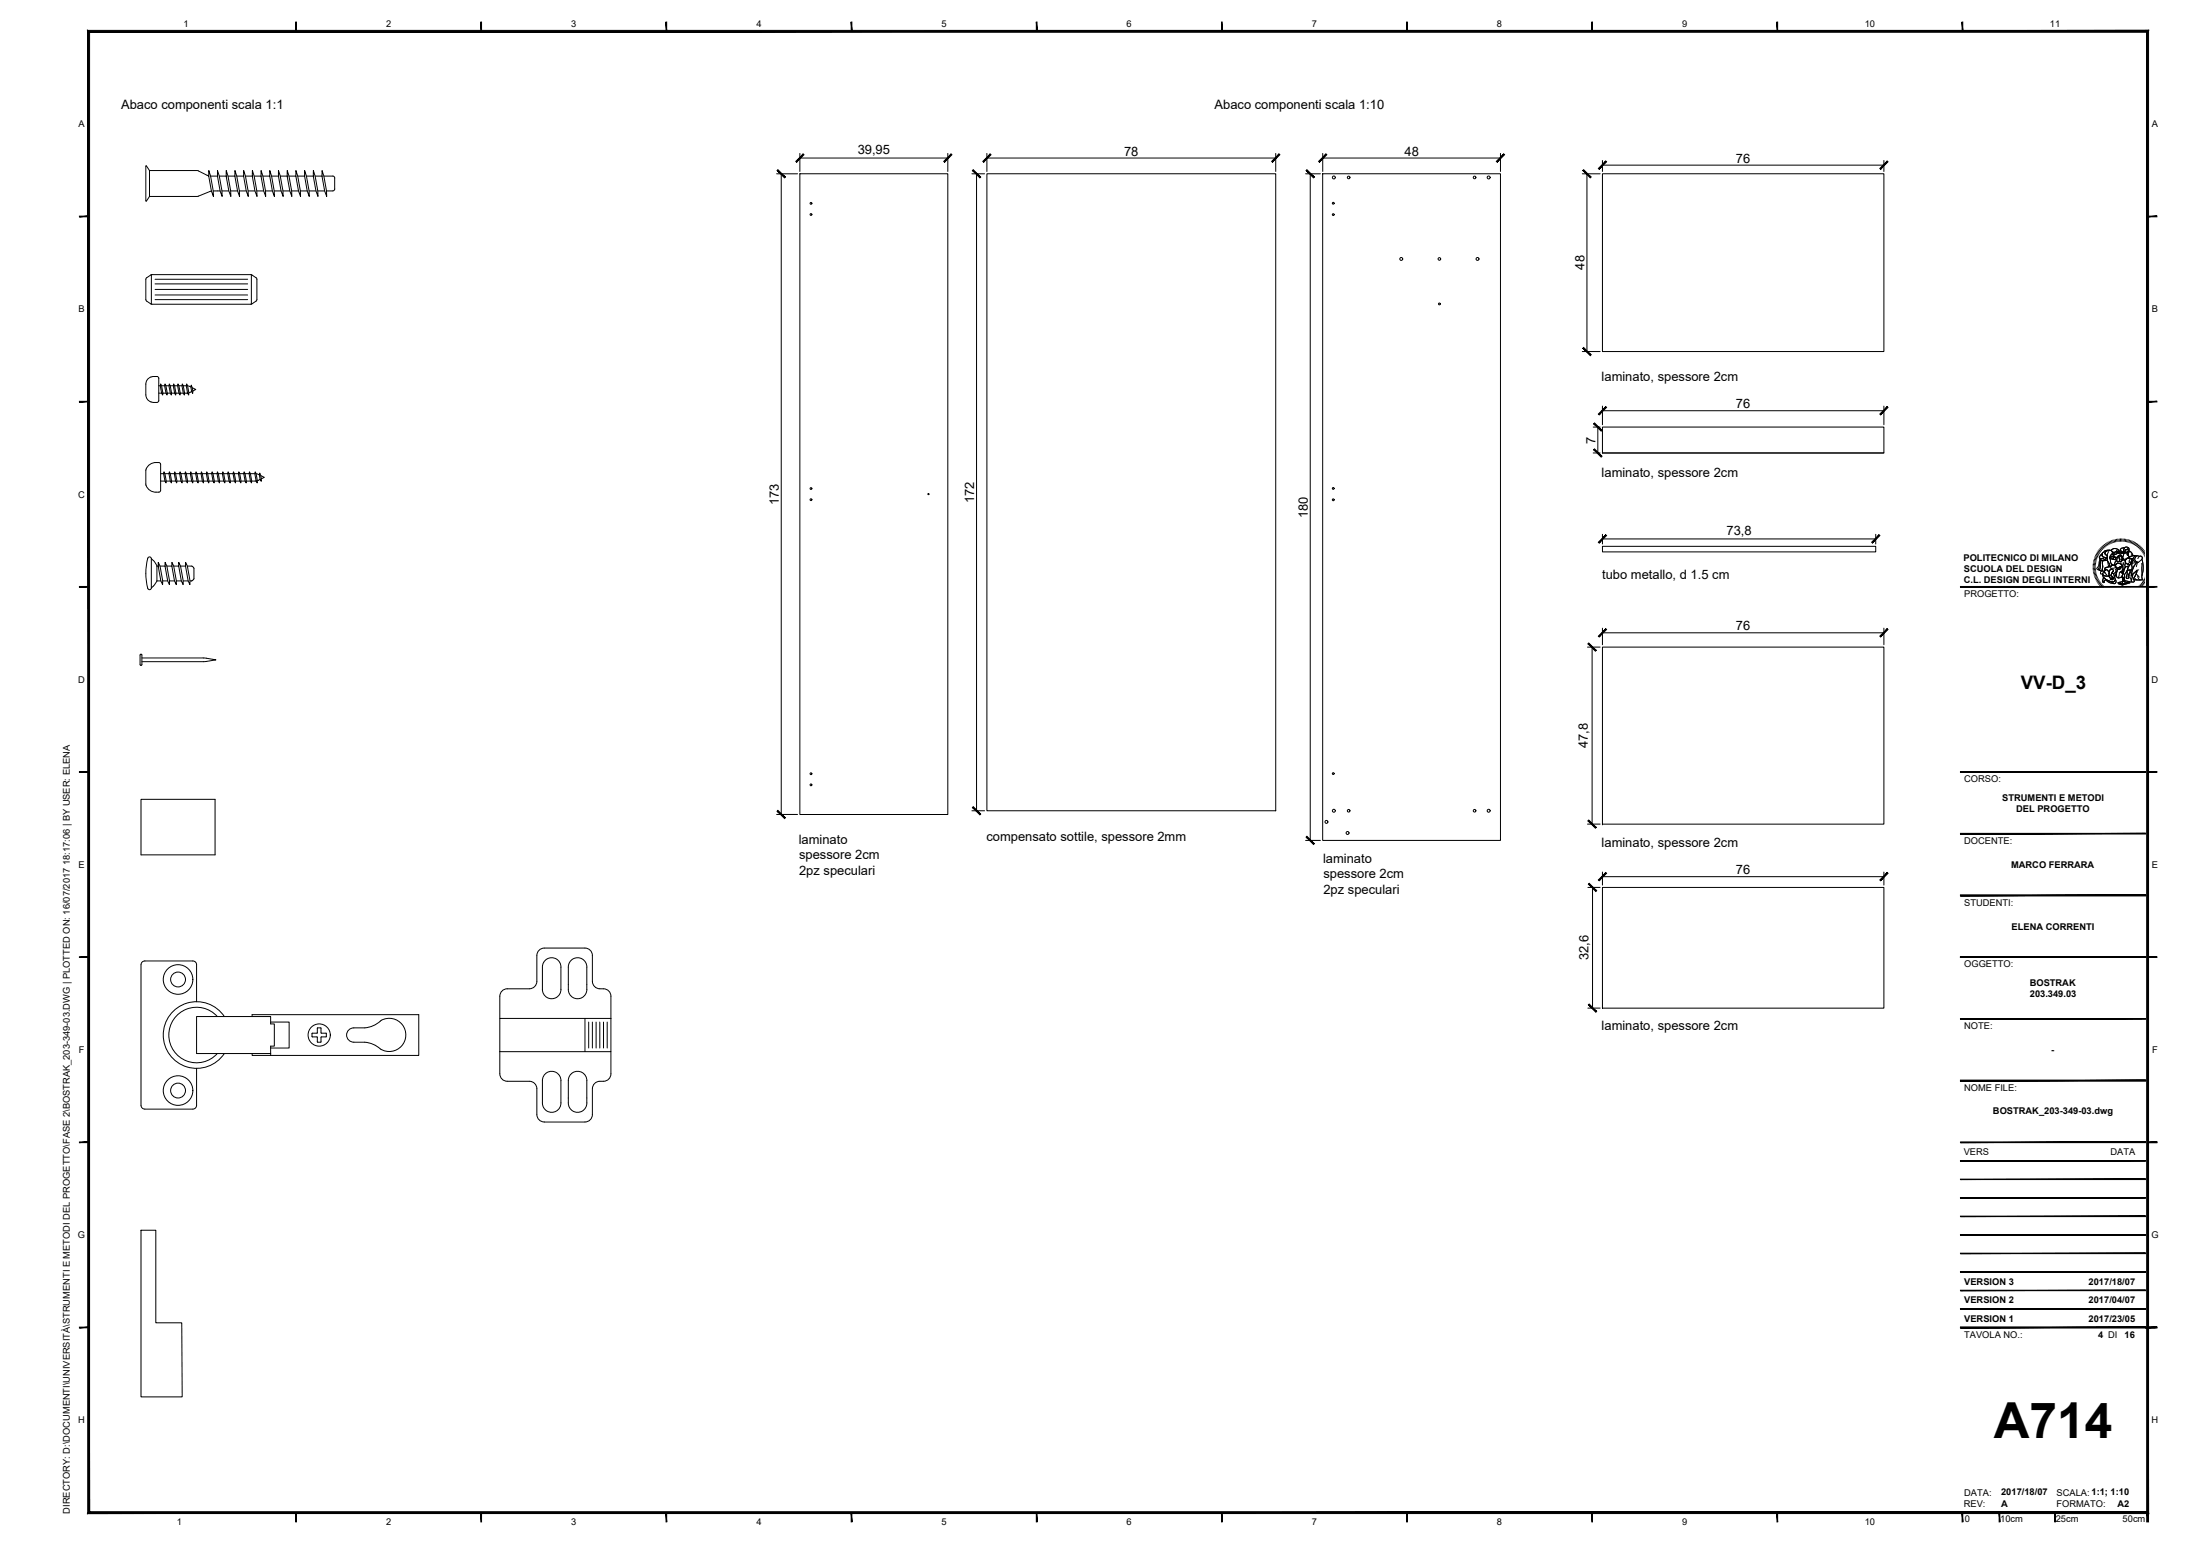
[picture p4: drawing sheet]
<svg xmlns="http://www.w3.org/2000/svg" width="594mm" height="420mm" viewBox="0 0 594 420" stroke-linecap="round" stroke-linejoin="round" font-family="sans-serif">
<!-- layer: 0 -->
<g fill="none" stroke="#000" stroke-width=".27">
<path d="M216 46.9h39.9v173h-39.9zM266.5 46.9h78v172h-78zM357.2 46.9h48v180h-48zM432.7 46.9h76v48h-76zM432.7 115.3h76v7h-76zM432.7 122.3h76M432.7 147.5h73.8v1.5h-73.8zM38.1 215.8h20v15h-20zM432.7 222.5h76v-47.8h-76v48M432.7 239.6h76v32.6h-76zM145 258v7a2.01 2.01 0 0 1-2 2h-6a1.99 1.99 0 0 0-2 2v6M145 258a1.99 1.99 0 0 1 2-2h11a1.99 1.99 0 0 1 2 2v7a2.25 2.25 0 0 0 3 2 1.99 1.99 0 0 1 2 2v6"/>
<path d="M147.3 259.3a2.49 2.49 0 0 1 2.7-.5 2.49 2.49 0 0 1 1.5 2.4v5.9a2.5 2.5 0 0 1-2.5 2.6 2.5 2.5 0 0 1-2.5-2.6v-6a2.5 2.5 0 0 1 .8-1.8zM154.3 259.3a2.5 2.5 0 0 1 2.7-.5 2.5 2.5 0 0 1 1.5 2.3v6a2.5 2.5 0 0 1-2.5 2.6 2.5 2.5 0 0 1-2.5-2.5v-6.1a2.5 2.5 0 0 1 .8-1.8zM53.1 270.5v-10a1 1 0 0 0-1-1h-13a1.02 1.02 0 0 0-1 1v38a1 1 0 0 0 1 1h13a1.02 1.02 0 0 0 1-1v-10M58.7 274.5a7.5 7.5 0 0 0-10.8-.4 7.5 7.5 0 0 0 0 10.8 7.5 7.5 0 0 0 10.8-.4M60.6 274.5a9 9 0 0 0-13.4-1.8 9 9 0 0 0 0 13.6 9 9 0 0 0 13.4-1.8M68.1 274.5v-.5h45v11h-45v-.5M73.1 276h5v7h-5M84.4 279h1.2M84.4 279l-.1 1h1.4l.1 1.4h.9v-1.4l1.4-.1M85.6 279l.1-1.4 .9-.1 .2 1.5M86.8 279h1.2M88 279l.1 .1"/>
<path d="M88.1 279.1v.8M94.2 278.1l1.3-.5a10.3 10.3 0 0 0 5-.5l1.2-.6a4.5 4.5 0 0 1 6.5-.3 4.5 4.5 0 0 1 0 6.6 4.5 4.5 0 0 1-6.5-.3l-1.2-.6a10.3 10.3 0 0 0-5-.5 1.93 1.93 0 0 1-1.8-1.2 1.93 1.93 0 0 1 .5-2.1zM158 275v9M159 276v7M160 276v7M161 276v7M162 276v7M163 276v7M164 276v7M165 275h-30v9M165 275v9h-30M73.1 284.5h-20v-10h20v2h1v6h-1v2.5"/>
<path d="M135 284v6a1.99 1.99 0 0 0 2 2h6a1.99 1.99 0 0 1 2 2v7M147.3 289.9a2.49 2.49 0 0 1 2.7-.4 2.49 2.49 0 0 1 1.5 2.3v6a2.5 2.5 0 0 1-2.5 2.6 2.5 2.5 0 0 1-2.5-2.6v-6a2.5 2.5 0 0 1 .8-1.9zM154.3 289.9a2.5 2.5 0 0 1 2.7-.4 2.5 2.5 0 0 1 1.5 2.3v6a2.5 2.5 0 0 1-2.5 2.6 2.5 2.5 0 0 1-2.5-2.6v-6a2.5 2.5 0 0 1 .8-1.9zM165 284v6a2.24 2.24 0 0 1-3 2 2.01 2.01 0 0 0-2 2v7a2.01 2.01 0 0 1-2 2h-11a1.99 1.99 0 0 1-2-2M38.1 332.2h4v25h7l.1 20h-11.1z"/>
<circle cx="219" cy="57.9" r=".25"/>
<circle cx="219" cy="54.9" r=".25"/>
<circle cx="360" cy="58" r=".25"/>
<circle cx="360" cy="54.9" r=".25"/>
<circle cx="360.2" cy="47.9" r=".4"/>
<circle cx="364.2" cy="47.9" r=".35"/>
<circle cx="398.2" cy="47.9" r=".35"/>
<circle cx="402" cy="47.9" r=".4"/>
<circle cx="378.4" cy="69.9" r=".4"/>
<circle cx="388.7" cy="69.9" r=".35"/>
<circle cx="399" cy="69.9" r=".4"/>
<circle cx="388.7" cy="82.1" r=".25"/>
<circle cx="219" cy="131.9" r=".25"/>
<circle cx="219" cy="134.9" r=".25"/>
<circle cx="250.7" cy="133.4" r=".15"/>
<circle cx="360" cy="135" r=".25"/>
<circle cx="360" cy="131.9" r=".25"/>
<circle cx="219" cy="211.9" r=".25"/>
<circle cx="219" cy="208.9" r=".25"/>
<circle cx="360" cy="208.9" r=".25"/>
<circle cx="360.2" cy="218.9" r=".4"/>
<circle cx="364.2" cy="218.9" r=".35"/>
<circle cx="398.2" cy="218.9" r=".35"/>
<circle cx="402" cy="218.9" r=".4"/>
<circle cx="358.2" cy="221.9" r=".4"/>
<circle cx="363.9" cy="224.9" r=".4"/>
<circle cx="48.1" cy="264.5" r="4"/>
<circle cx="48.1" cy="264.5" r="2.01"/>
<circle cx="86.2" cy="279.5" r="3"/>
<circle cx="48.1" cy="294.5" r="4"/>
<circle cx="48.1" cy="294.5" r="2.01"/>
</g>
<!-- layer: Viti -->
<g fill="none" stroke="#000" stroke-width=".27">
<path d="M40.4 46.1h12.9l3.1 1.4M40.4 46.1l-1-1.3v9.5l1-1.3M40.4 46.1v6.9M56.4 46.1l.5 1.5 .7 4v1.4l-.5-1.4-.7-4zM56.8 47.6h1.9M57.1 51.6l-3.9 1.4h-12.8M57.6 51.6h1.8M58.7 46.1l.5 1.5 .7 4 .1 1.4-.6-1.4-.7-4zM59.2 47.6h1.9M59.9 51.6h1.9M61.1 46.1l.5 1.5 .7 4v1.4l-.5-1.4-.7-4zM61.6 47.6h1.8"/>
<path d="M62.3 51.6h1.8M63.4 46.1l.5 1.5 .7 4 .1 1.4-.6-1.4-.7-4zM63.9 47.6h1.9M64.6 51.6h1.9M65.8 46.1l.5 1.5 .7 4v1.4l-.5-1.4-.7-4zM66.3 47.6h1.8M67 51.6h1.8M68.2 46.1l.4 1.5 .7 4 .1 1.4-.6-1.4-.7-4zM68.6 47.6h1.9M69.3 51.6h1.9M70.5 46.1l.5 1.5 .7 4 .1 1.4-.6-1.4-.7-4zM71 47.6h1.8"/>
<path d="M71.7 51.6h1.9M72.9 46.1l.4 1.5 .7 4 .1 1.4-.5-1.4-.8-4zM73.3 47.6h1.9M74 51.6h1.9M75.2 46.1l.5 1.5 .7 4 .1 1.4-.6-1.4-.7-4zM75.7 47.6h1.8M76.4 51.6h1.9M77.6 46.1l.4 1.5 .8 4v1.4l-.5-1.4-.8-4zM78 47.6h1.9M78.8 51.6h1.8M79.9 46.1l.5 1.5 .7 4 .1 1.4-.6-1.4-.7-4zM80.4 47.6h1.9"/>
<path d="M81.1 51.6h1.9M82.3 46.1l.4 1.5 .8 4v1.4l-.5-1.4-.7-4zM82.7 47.6h1.9M83.5 51.6h1.8M84.6 46.1l.5 1.5 .7 4 .1 1.4-.6-1.4-.7-4zM85.1 47.6h1.8M85.8 51.6h1.9M87 46.1l.5 1.5 .7 4v1.4l-.5-1.4-.8-4zM87.5 47.6l2.4-.1 .5 .5-.1 3.3-.4 .2-1.7 .1M40.9 74.2v7.9M41 74.2h26.7M41 74.2l-1.4 .8-.2 .4v5.6l1.6 1.2 26.9-.1 1.5-1.1v-5.6l-.3-.4-1.4-.8"/>
<path d="M41.9 75.4h25M41.9 76.7h25M41.9 79.7h25M41.9 78.2h25M67.9 74.2v7.9M41.9 80.9h25M39.4 106.6a2.3 2.3 0 0 0 3.4 1.8l.1-6.2-.3-.5a2.42 2.42 0 0 0-3.2 2v2.9M42.9 104.2h.4M42.9 106.2h.7M43.4 103.7l.6 2.5-.1 .5-.3-.5-.3-2zM43.6 104.2h.9M44 106.2h.8"/>
<path d="M44.6 103.7l.6 2.5-.1 .5-.3-.5-.3-2zM44.8 104.2h.8M45.2 106.2h.8M45.7 103.7l.6 2.5v.5l-.3-.5-.4-2zM46 104.2h.8M46.3 106.2h.9M46.9 103.7l.6 2.5-.1 .5-.2-.5-.4-2zM47.1 104.2h.9M47.5 106.2h.8M48.1 103.7l.6 2.5-.1 .5-.3-.5-.3-2zM48.3 104.2h.8M48.7 106.2h.8"/>
<path d="M49.2 103.7l.6 2.5v.5l-.3-.5-.4-2zM49.5 104.2h.8M49.8 106.2h.6M50.4 103.7l.6 2.4-.1 .6-.2-.5-.4-2zM50.7 104.2l.8 .3M50.7 106.1l-.3 .1M51.7 105.7l-.7 .4M51.9 104.7l1 .5-.8 .4M52.1 105.6l-.5-1.6-.1 .5 .2 1.2M52.1 105.6l-.1 .6-.3-.5M40.1 125.7a2.9 2.9 0 0 1 3.2-.6v7.5a2.81 2.81 0 0 1-3.9-1.9v-3.8zM43.4 127.9h.8"/>
<path d="M43.4 129.9h1.1M44.3 127.4l.2 .5 .3 2.5-.3-.5-.3-2zM44.5 127.9h1.1M44.9 129.9h1.1M45.7 127.4l.3 .5 .3 2.5-.3-.5-.4-2zM46 127.9h1.1M46.3 129.9h1.1M47.2 127.4l.2 .5 .3 2.5-.3-.5-.3-2zM47.4 127.9h1.1M47.8 129.9h1.1M48.6 127.4l.3 .5 .3 2.5-.3-.5-.4-2zM48.9 127.9h1.1"/>
<path d="M49.2 129.9h1.1M50.1 127.4l.2 .5 .3 2.5-.3-.5-.3-2zM50.3 127.9h1.1M50.7 129.9h1.1M51.5 127.4l.2 .5 .3 2.5-.2-.5-.4-2zM51.7 127.9h1.1M52.1 129.9h1.1M52.9 127.4l.3 .5 .3 2.5-.3-.5-.4-2zM53.2 127.9h1.1M53.5 129.9h1.1M54.4 127.4l.6 2.5-.1 .5-.3-.5-.3-2zM54.6 127.9h1.1"/>
<path d="M55 129.9h1.1M55.8 127.4l.3 .5 .3 2.5-.3-.5-.4-2zM56.1 127.9h1.1M56.4 129.9h1.1M57.3 127.4l.2 .5 .3 2.5-.3-.5-.3-2zM57.5 127.9h1.1M57.9 129.9h1.1M58.7 127.4l.3 .5 .3 2.5-.3-.5-.4-2zM59 127.9h1.1M59.3 129.9h1.1M60.2 127.4l.2 .5 .3 2.5-.3-.5-.3-2zM60.4 127.9h1.1"/>
<path d="M60.8 129.9h1.1M61.6 127.4l.2 .5 .3 2.5-.2-.5-.4-2zM61.8 127.9h1.1M62.2 129.9h1.1M63 127.4l.3 .5 .3 2.5-.3-.5-.4-2zM63.3 127.9h1.1M63.6 129.9h1.1M64.5 127.4l.2 .5 .3 2.5-.3-.5-.3-2zM64.7 127.9h1.1M65.1 129.9h1.1M65.9 127.4l.3 .5 .3 2.5-.3-.5-.4-2zM66.2 127.9h1.1"/>
<path d="M66.5 129.9h1.1M67.4 127.4l.2 .5 .3 2.5-.3-.5-.3-2zM67.6 127.9h1.2M68.9 127.4l.6 2.4-.1 .6-.2-.5-.4-2zM69.2 127.9l.8 .3M69.2 129.9h-1.2M70.1 127.7l.5 1.6-.1 .7-.3-.5-.2-1.3zM70.2 129.5l-.7 .3M70.4 128.4l1 .5-.8 .4M40.9 150.9a.5 .5 0 0 0-.5-.5 .5 .5 0 0 0-.5 .4l-.4 2.3-.1 2.3a8.1 8.1 0 0 0 .8 3.8 .5 .5 0 0 0 .7-.4M42.4 152.9v4h1M42.4 152.9h.3"/>
<path d="M42.4 152.8l-.7-1.1-.8-.8v7.9l1.5-2M42.7 151.9l.5 1 .7 4v1l-.5-1-.7-4zM43.2 152.9h1.4M43.9 156.9h1.4M44.6 151.9l.5 1 .7 4-.1 1-.4-1-.7-4zM45.1 152.9h1.3M45.8 156.9h1.3M46.4 151.9l.5 1 .7 4v1l-.5-1-.7-4zM46.9 152.9h1.4M47.6 156.9h1.4M48.3 151.9l.5 1 .7 4-.1 1-.4-1-.7-4zM48.8 152.9h1.3"/>
<path d="M49.5 156.9h1.3M50.1 151.9l.5 1 .7 4v1l-.5-1-.7-4zM50.6 152.9h1.3l.5 .7-.1 2.7-.4 .5-.6 .1M37.8 179.5v-2.6l.2-.2 .3 .2v2.6M37.8 179.5l.2 .2 .3-.2M38.3 177.7h17.4M55.7 177.7l2.6 .5-2.6 .4M55.7 178.6l-17.4 .1"/>
</g>
<!-- layer: G-ANNO-LOGO -->
<g fill="none" stroke="#000" stroke-width=".27">
<path d="M565.2 153.1h.6M565.2 152.8h.7M565.2 152.4l.7 .1M565.2 152.1l.7 .1M565.3 151.7l.7 .1M565.4 151.4l.6 .1M565.5 151l.6 .2M565.6 150.7l.6 .2M565.7 150.3l.6 .3M565.8 150l.7 .3M565.9 153.5h-.7M565.9 153.8h-.7"/>
<path d="M565.9 154.1l-.7 .1M566 154.4l-.7 .2M566 149.7l.6 .3M566 154.7l-.6 .2M566.1 155.1l-.6 .1M566.2 149.4l.6 .3M566.2 155.4l-.6 .2M566.3 155.7l-.6 .2M566.3 149.1l.6 .3M566.4 156l-.6 .2M566.5 148.8l.6 .4M566.6 156.3l-.6 .3"/>
<path d="M566.7 156.6l-.6 .3M566.8 148.5l.5 .4M566.9 156.8l-.6 .4M567 148.2l.5 .4M567.1 150.8h.6a.83 .83 0 0 0 1.3-.1l.1 .6-.9 .1a.79 .79 0 0 1-1.2-.5zM567.1 150.8v.4M567.1 157.1l-.6 .4M567.2 147.9l.5 .5M567.2 151.3l-.2 .5-.1 1.3-.4 .7 .4 .2M567.3 157.4l-.6 .4M567.4 149.7l.3-.2v.3a.81 .81 0 0 0 .9 .8l.3 .1-.1 .1a.74 .74 0 0 1-1.1 0l-.3 .1a.5 .5 0 0 1-.5-.4 .5 .5 0 0 1 .3-.6zM567.5 147.7l.4 .5"/>
<path d="M567.5 157.6l-.6 .5M567.5 151.3l.4 .1-.2 .6v2.1l-.1 .1a.43 .43 0 0 1-.6-.2 .43 .43 0 0 1 .1-.6l.1-1.4zM567.5 151.3l-.3 .6-.1 1.5-.2 .6 .7 .2M567.7 149.5l-.6 .6a.44 .44 0 0 0-.2 .5 .44 .44 0 0 0 .5 .3h.6a.65 .65 0 0 0 1-.2M567.7 157.9l-.5 .4M567.7 147.4l.5 .5M567.7 154.9a1.21 1.21 0 0 0 1.8 .5M567.8 149.2l.6-.5 1.3-.1a.99 .99 0 0 0-1.2 1l.5 .3v.8l-.5-.1a.75 .75 0 0 1-.8-.8zM567.9 155.3l.7 .2 .9-.1 .1 .5 .3 .3v.2l.2-.2 .3 .4-.2-.6 .3 .4-.1-.4 .4 .1-.8-.7 .3-.7 .4 .1 .3 1.1a.79 .79 0 0 1 .1 .9 .79 .79 0 0 1-.9 .3l-1.7-.8-.5-.5zM567.9 155.3l.1 .5 .7 .7 1.9 .8M567.9 158.1l-.5 .5M567.9 151.4l1.2-.1 .6 1.2-.1 .5-.3 .1a.6 .6 0 0 0-.9 .7l.2 .1-.4 .5a.56 .56 0 0 1-.5-.9v-1.7z"/>
<path d="M567.9 151.4l-.2 .6 .1 2.1M568 155.9l.8 .6 1.4 .6 .7-.1 .3-.5a.65 .65 0 0 1 .1 1 .65 .65 0 0 1-1 0l-1.3-.6a.44 .44 0 0 0-.5-.3 .44 .44 0 0 0-.3 .5v.2h-.2a.84 .84 0 0 1 0-1.2zM568 147.2l.4 .5M568 155.9v.2a.84 .84 0 0 0 0 1.2l.3-.2-.2-.1a.49 .49 0 0 1 .4-.4 .49 .49 0 0 1 .5 .3l.9 .5a1.04 1.04 0 0 0 1.5-.1l-.2-.8M568.1 158.3l-.4 .5M568.2 154.4a.5 .5 0 0 0-.8-.2 .5 .5 0 0 0 .1 .8 .72 .72 0 0 1 .7-.4 .72 .72 0 0 1 .7 .6M568.3 147l.4 .5M568.4 158.5l-.4 .6M568.4 154l.5-.2 .1 .1a.73 .73 0 0 1 .5 1v.5a1.19 1.19 0 0 1-1.8-.5l.7-.3-.2-.2zM568.4 153.4l1.2-.4 .3 .1 .2-.4 .5-.1 .6 .2 .4 .5a1.02 1.02 0 0 1-.1 1.1 1.02 1.02 0 0 1-1 .4l-.1-.3a.47 .47 0 0 0 .1-.8 .47 .47 0 0 0-.8 .3l-.1 .4-.7-.6a.29 .29 0 0 1-.5 0 .29 .29 0 0 1 0-.4zM568.6 146.8l.4 .5M568.6 158.7l-.4 .6"/>
<path d="M568.7 148.9l.8-.3a.73 .73 0 0 1 .9 .5 .73 .73 0 0 1-.5 .9l-.2 .6 .1 .3a1.43 1.43 0 0 0 .6 1.5l.2 .2-.5 .1-.1 .4a.39 .39 0 0 1-.4-.2 .39 .39 0 0 1 0-.5l-.5-1.1-.1-1.3a.62 .62 0 0 1-.5-.4 .62 .62 0 0 1 .2-.7zM568.8 153.7l.7 .7M568.8 153.8l-.5 .4 .1 .4M568.9 146.6l.3 .6M568.9 158.9l-.4 .6M569.1 151.3l-2-.1-.3 .5-.1 1.1-.5 .7 .3 .3M569.2 146.4l.3 .6M569.2 159.1l-.4 .6M569.2 151.7l.2 1.3M569.4 148.9l-.3 .8-.1 1.1 .6 1.5a.55 .55 0 0 0 .3 .8l.2-.4 .5-.2a1.05 1.05 0 0 1-.7-1.4 .95 .95 0 0 1 .3-1.3 .83 .83 0 0 0-.1-1.1 .83 .83 0 0 0-1-.1l-.8 .2-.5 .5-.2 .5a.83 .83 0 0 0 1 .8l.3 .1M569.5 159.3l-.4 .6M569.5 146.3l.3 .6"/>
<path d="M569.6 153l-.3 .1a.61 .61 0 0 0-.9 .7l.2 .1M569.7 148.6a1.01 1.01 0 0 0-1.2 1l.5 .3M569.8 159.4l-.3 .6M569.8 146.1l.3 .6M569.9 153.7a.47 .47 0 0 1 .7 .2 .47 .47 0 0 1-.2 .6l-.4 .9 .8 .7-.4-.1 .1 .4-.3-.4 .1 .6-.2-.4-.2 .2v-.2l-.4-.6 .1-1.2zM569.9 153.7a.47 .47 0 0 1 .7 .2 .47 .47 0 0 1-.2 .6l-.4 .9 .8 .8-.4-.2 .1 .4-.3-.4 .2 .6-.3-.4-.2 .2v-.2l-.4-.6v-1.1zM569.9 149.9l.4-.2 .6-.2-.1 .6-1.1 .5zM570 150.5l.7-.3 .3 .2-.4 .2 .2 .4a.61 .61 0 0 1-.8-.5zM570 150.5a.56 .56 0 0 0 .8 .5M570 159.6l-.2 .6M570.1 148.7l.7-.6 1.1 .2a.3 .3 0 0 1 .3 .4 .3 .3 0 0 1-.5 .1l-.2-.1-.5 .5-.6-.2M570.2 146l.2 .6"/>
<path d="M570.3 148.4l1-.3 .7 .4a.23 .23 0 0 1 .2 .3 .23 .23 0 0 1-.3 .1l-.4-.2-.4 .5h-.4l-.6-.5zM570.4 159.7l-.3 .6M570.4 149l.6 .2 .6-.5 .3 .2-.2 .6-.4 .2-.4-.2-.6 .2zM570.5 145.9l.2 .6M570.6 152.6l.6 .2 .4 .6a.82 .82 0 0 1-.2 1.1h-.1M570.7 159.8l-.3 .6M570.7 150.5h.9l-.3 .1a.37 .37 0 0 1-.3 .5 .37 .37 0 0 1-.4-.4zM570.7 154.9l.3 1a.8 .8 0 0 1 .1 .9 .8 .8 0 0 1-.9 .3M570.7 150.2l.3 .2M570.8 149.9v.2l-1.1 .5M570.8 153.4l-.7 .2M570.8 145.8l.2 .6"/>
<path d="M570.9 149.6l-.3 .5M571 159.9l-.2 .6M571 153.1l.7 .5M571.1 150.4a.33 .33 0 0 0-.4 .4 .33 .33 0 0 0 .4 .3 .33 .33 0 0 0 .2-.5l.3-.1-.7 .1M571.1 153.6a.7 .7 0 0 1 .2 .9 .7 .7 0 0 1-1 .2M571.2 152.5l.6-.4h.6l.5 .4a.3 .3 0 0 1 .1 .5 .3 .3 0 0 1-.4 0l-.3 .2a.51 .51 0 0 1-.6 .3 .51 .51 0 0 1-.4-.5zM571.2 152.8l.1-.4a.9 .9 0 0 1 1.3-.1l.3 .3a.26 .26 0 0 1 .1 .4 .26 .26 0 0 1-.4 0l-1 .4M571.2 145.7l.1 .6M571.2 155.4l.8 .7M571.3 160l-.2 .6M571.4 149.5l.1 .1M571.5 149.1l.2 .1"/>
<path d="M571.5 151.4a1.23 1.23 0 0 0-.5 1.3M571.5 154.8v.9M571.5 145.6l.2 .7M571.6 149.1l-.1 .1M571.6 153.4l.6 .4 .5-.3 .1-.4a.43 .43 0 0 0 .2-.4 .43 .43 0 0 0-.3-.4l-1-.2-.5 .7-.2-.1v-.5l.5-.8 .2 .2h1.1l.5-.4v-.3l.6 .2 .1 1a.66 .66 0 0 0 0 1l-.4 .6-.4 .1-.2 .6h-.3l.3 .3 .2-.1v.4l.2-.3-.4 1.1a.97 .97 0 0 1-1.4 0l-.4-.4 .3-.6 .2-1.1M571.6 153.4l1.2-.4-.1 .5-.5 .3-.5-.2zM571.6 154.2l-.3 1-.3 .4M571.8 153.6h-.1M571.9 149.3l.8-.2a.31 .31 0 0 1 .1 .5 .31 .31 0 0 1-.5-.1zM571.9 145.5l.1 .7M571.9 148.9l-.2 .6-.4 .2-.4-.2-.6 .2M571.9 150.2l.9-.2 .5 1a.23 .23 0 0 1-.1 .3 .23 .23 0 0 1-.3-.2 .23 .23 0 0 1 .2-.2l-.2-.7a.44 .44 0 0 0-.7-.1 .44 .44 0 0 0 .1 .7l.1 .4a.41 .41 0 0 1-.5 .4 .41 .41 0 0 1-.3-.5z"/>
<path d="M572 157.3l2-.5 1.2 .3-2.1 .6zM572 157.3l1.1 .4v.3l-1.1-.4zM572.2 150.1l.7 .1 .2 .5a.64 .64 0 0 1-.1 .7 .64 .64 0 0 1-.7 .2zM572.2 145.5l.1 .7M572.3 149.1v-.2a.51 .51 0 0 1 .6-.1 .51 .51 0 0 1 .3 .5l-.3 .1M572.3 153.6h.1M572.3 154.5l-.3 1.6 1.1-.2M572.3 148.9h.1a.52 .52 0 0 1 .5 0 .52 .52 0 0 1 .3 .4l-.3 .1-.2-.3h-.4zM572.4 153.2l.2 .1M572.4 153.5h.1M572.5 153.3h-.1M572.5 150.3h.1"/>
<path d="M572.6 150.3l-.2 .1M572.6 145.5v.7M572.7 149.2l-.5-.1-.3 .2h.3a.38 .38 0 0 0 .3 .3 .38 .38 0 0 0 .4-.3l-.2-.2v.2M572.7 154.3l.3 .1 .2-.6 .4-.1-.4 1.3v-.4h-.3zM572.7 151.6v.7M572.8 153l-.2 .6a.51 .51 0 0 1-.8-.1M572.8 150.1l.2 .3-.1 .1M572.9 150.3a.43 .43 0 0 0-.6-.2 .43 .43 0 0 0 0 .7 .5 .5 0 0 1-.1 .8 .5 .5 0 0 1-.7-.4l.4-1 .7-.3 .6 .5 .2 .8a.23 .23 0 0 1-.3 .1 .23 .23 0 0 1-.2-.3M573 145.5l-.1 .7M573 150.6l-.2 .1M573 150.4a.41 .41 0 0 1 0 .6 .41 .41 0 0 1-.6 0l-.1-.1M573 151.3l-.2 .3h-.5"/>
<path d="M573.1 157.7l2.1-.6-.1 .3-2 .6zM573.1 157.7v.3M573.2 149.3l.1-.1 .1 .6-.2 .7M573.2 153.8h.1M573.2 154.5l-.1 .5 .2-.3M573.3 148.9l.1 .4M573.3 150.9l-.1-.5a.89 .89 0 0 0 0-1.1l-.4-.5a.45 .45 0 0 1-.2-.6 .45 .45 0 0 1 .6-.2h.5l-.3 .7 .1 .8 .2-.1 .1-.4a.4 .4 0 0 0 .3 .3 .4 .4 0 0 0 .4-.1l-.1 .6 .3-.1 .3 .7-1.1 .7M573.3 145.5v.7M573.4 154.2l-.2 .2v-.2M573.4 151.9l-.2 1.4M573.4 151.1l.4 .2M573.5 155.9h.1l.2 1-.3-.5-.3 .6z"/>
<path d="M573.5 153.1l-.4 .3v.5M573.6 153.7l-.4 .1-.2 .6h-.3l.3 .3 .2-.1M573.6 152l-.4 .8M573.7 145.5l-.1 .7M573.7 148l.7-.3 .4 .2 .2 .4-.1 .7-.4 .9v-.7l.3-.5a.32 .32 0 0 0-.2-.4 .32 .32 0 0 0-.4 .1l-.3 .2-.2 .8-.2 .1-.1-.9zM573.7 148h-.5a.62 .62 0 0 0-.6 .7M573.8 149l.2 .3 .5-.1M573.8 147.9l.6-.2 .5 .5v.8l-.4 .9 .2-1.3a.27 .27 0 0 0-.1-.3 .27 .27 0 0 0-.3 .1h-.3l-.3 1-.2 .1-.1-.8zM573.9 151h.2a.94 .94 0 0 1 1.2-.2 .6 .6 0 0 1 .7 .4 .6 .6 0 0 1-.3 .7 1.02 1.02 0 0 1-1.1 .6l-.6-.6zM573.9 148.7l.3 .1M574 153l.8-.1-.7 1.6a1.5 1.5 0 0 0-.4 1.5h-.3l-.2 .5-.2-.9zM574 153.1l-1 2.5 .2 .9 .4-.6 .2 1.3-.3-.8-.4 1 .1-.9"/>
<path d="M574 148.4h.3a.3 .3 0 0 1 .4 0 .3 .3 0 0 1 .1 .3l-.3 .5a.39 .39 0 0 1-.4 .1 .39 .39 0 0 1-.3-.3zM574 149.2h.1M574 152.1a.61 .61 0 0 0 0 .9l.9-.1 .4-.6M574 145.6l-.1 .7M574 148.8h.1M574.1 149.1h.1M574.4 145.7l-.2 .6M574.4 148.9l.2 .1M574.5 148.9l-.1 .1M574.5 154l.7-.1-.5 1.4 .2 .7-.3 .2-.4-.2zM574.5 159.9l.2 .7M574.7 149.7l.3 .7"/>
<path d="M574.7 152.2h.1M574.7 145.7l-.1 .7M574.7 150.6h.1a2.24 2.24 0 0 1 1.8-.5l-.7 .9zM574.8 152.9l-.7 1.6a1.52 1.52 0 0 0-.4 1.5M574.8 159.8l.2 .7M574.9 152.1l-.3 .1M574.9 148.7a1.26 1.26 0 0 1 .9 1.1l.3 .2-.6 .2a.52 .52 0 0 1-.6 .1 .52 .52 0 0 1-.2-.6zM574.9 148.7l.7 .5 .2 .5M574.9 152.4l-.1 .1M575.1 145.8l-.2 .7M575.1 159.7l.3 .7M575.1 157.1v.3l-2 .6-1.1-.4v-.3l1.1 .4 2-.6a6.2 6.2 0 0 0-3.1 .2"/>
<path d="M575.2 153.9l-.5 1.4 .2 .7-.2 .2-.5-.2 .2-2M575.4 145.9l-.2 .7M575.4 159.6l.3 .7M575.5 151.8l-.1 .4M575.5 152l.3 .1-.1 .7a.69 .69 0 0 1-.3 1.1l-1 .1 .4-1.1zM575.5 150.8l.3 .1 .2 .3M575.5 149.6l.6 .4M575.6 153.9l-1.2 .1M575.6 155.3l-.1 .2 .3 .2M575.7 146.1l-.2 .6M575.7 159.5l.3 .6M575.8 152.1l-.1 1.2-.2 1a1.88 1.88 0 0 0-.1 2.1l.2 .1"/>
<path d="M575.9 155l1.1-1-.5 1.6a1.3 1.3 0 0 0-.2 1.4l-.1 .1a.45 .45 0 0 1-.7 0 .45 .45 0 0 1 .1-.7zM576 151a1.04 1.04 0 0 1 .6-.9 1.04 1.04 0 0 1 1 .1 .56 .56 0 0 1 .8 .2 .56 .56 0 0 1-.2 .8l-.3 .3a1.09 1.09 0 0 1-1.9-.3M576 151.2l-.5 .6a.69 .69 0 0 1-.4 .7 .69 .69 0 0 1-.8-.3 .78 .78 0 0 1-.1-1.2l.5-.2a.33 .33 0 0 1 .5 .2 .33 .33 0 0 1-.2 .4v.2a.22 .22 0 0 0 .2 .3 .22 .22 0 0 0 .2-.2l.2-.4-.1-.5-.7-.2-.8 .4-.1 .6M576 159.4l.3 .6M576 152.8l.1 .5M576.1 146.2l-.3 .6M576.3 159.2l.4 .6M576.4 146.4l-.3 .6M576.5 151.9l-.9 .2M576.5 156.2l.6 .4M576.6 159l.4 .6M576.7 146.5l-.3 .6"/>
<path d="M576.7 150a2.49 2.49 0 0 0-2 .6M576.9 158.8l.4 .6M576.9 155l.8 .9M576.9 151.9a6.7 6.7 0 0 0-1.4 3.5l1.5-1.3 .5-.2M577 150.1a.92 .92 0 0 0-.5 1 .92 .92 0 0 0 .9 .7M577 150.1l.5 .1a.62 .62 0 0 1 .7 .1 .62 .62 0 0 1 .2 .7l.2 1.1a8.1 8.1 0 0 1-.2 3.7l.3 .8h-2a.45 .45 0 0 1-.6-.3 .45 .45 0 0 1 .3-.6l.6-1.7-1.5 1.4a5.9 5.9 0 0 1 1.5-3.5l.4-.1a.93 .93 0 0 1-.9-.7 .93 .93 0 0 1 .5-1zM577 146.7l-.4 .6M577.1 154l-.6 1.6a1.3 1.3 0 0 0-.2 1.4v.1a.47 .47 0 0 1-.8 0 .47 .47 0 0 1 .1-.7l.3-1.4M577.1 158.7l.4 .5M577.2 152l-.3 1M577.3 155.4l.1 .8 .6 .4M577.3 146.9l-.4 .6"/>
<path d="M577.4 158.4l.4 .6M577.6 150.5l-.3 .3M577.6 147.2l-.4 .5M577.6 158.2l.5 .5M577.8 158l.5 .5M577.9 147.4l-.5 .5M578.1 157.8l.5 .4M578.1 147.6l-.4 .5M578.3 157.5l.5 .4M578.3 152.1l.1 3.4M578.4 147.9l-.5 .4M578.4 151a9.5 9.5 0 0 1 0 5l.3 .6-2.5-.1"/>
<path d="M578.5 157.3l.5 .4M578.6 148.1l-.5 .5M578.7 157l.5 .4M578.8 156.7l.6 .4M578.8 148.4l-.5 .4M579 156.4l.6 .3M579.1 148.7l-.6 .4M579.1 156.1l.7 .3M579.3 149l-.6 .4M579.3 155.8l.6 .3M579.4 155.5l.6 .3M579.4 149.3l-.5 .3"/>
<path d="M579.5 155.2l.6 .2M579.6 154.9l.6 .2M579.6 149.6l-.6 .3M579.7 154.6l.6 .1M579.7 154.3l.7 .1M579.8 154h.6M579.8 149.9l-.6 .3M579.8 153.6l.7 .1M579.8 153.4h.7M579.9 150.3l-.6 .2M580 150.6l-.6 .2M580.2 150.9l-.7 .2"/>
<path d="M580.2 151.3l-.6 .1M580.3 151.6l-.6 .2M580.4 152l-.7 .1M580.4 152.3l-.6 .1M580.5 152.7h-.7M580.5 153h-.7M571.6 160l-.1 .7M571.9 160.1l-.1 .6M572.2 160.1v.7M572.6 160.1l-.1 .7M572.9 160.1v.7M573.2 160.1l.1 .7"/>
<path d="M573.5 160.1l.1 .7M573.9 160.1l.1 .6M574.2 160l.1 .7"/>
</g>
<!-- layer: G-ANNO-TTLB -->
<g fill="#fff" stroke="#fff" stroke-width=".27">
<path d="M554.4 158.5l30.7 4.3-5.7-4.3zM554.4 158.5l30.7 4.3h-30.7z"/>
<path d="M579.4 143.9h5.7l-5.7 14.6zM585.1 143.9l-5.7 14.6 5.7 4.3z"/>
</g>
<path d="M554.4 158.5h25v-14.6h5.7v18.9h-30.7z" fill="none" stroke="#fff" stroke-width=".27"/>
<g fill="#000" stroke="#000" stroke-width=".27">
<path d="M23.7 8.2l.5 400v-399.5zM23.7 8.2l.5 400-.5 .5zM24.2 408.2l-.5 .5 556-.5zM23.7 408.7l556-.5 .5 .5zM579.7 8.7v399.5l.5 .5zM579.7 8.7l.5-.5v400.5zM24.2 8.7h555.5l.5-.5zM23.7 8.2h556.5l-556 .5z"/>
<path d="M79.9 6l.1 2.4v-2.4zM79.9 6l.1 2.4h-.1z"/>
<path d="M129.9 6l.1 2.4v-2.4zM129.9 6l.1 2.4h-.1z"/>
<path d="M179.8 6l.2 2.4v-2.4zM179.8 6l.2 2.4h-.2z"/>
<path d="M229.9 6l.1 2.4v-2.4zM229.9 6l.1 2.4h-.1z"/>
<path d="M279.9 6l.1 2.4v-2.4zM279.9 6l.1 2.4h-.1z"/>
<path d="M329.8 6l.2 2.4v-2.4zM329.8 6l.2 2.4h-.2z"/>
<path d="M379.8 6l.2 2.4v-2.4zM379.8 6l.2 2.4h-.2z"/>
<path d="M429.8 6l.2 2.4v-2.4zM429.8 6l.2 2.4h-.2z"/>
<path d="M479.8 6l.2 2.4v-2.4zM479.8 6l.2 2.4h-.2z"/>
<path d="M529.8 6l.2 2.4v-2.4zM529.8 6l.2 2.4h-.2z"/>
<path d="M21.4 58.5h2.5v-.1zM21.4 58.4h2.5l-2.5 .1z"/>
<path d="M579.9 58.5h2.5v-.1zM579.9 58.4h2.5l-2.5 .1z"/>
<path d="M21.4 108.5h2.5v-.1zM21.4 108.4h2.5l-2.5 .1z"/>
<path d="M579.9 108.5h2.5v-.1zM579.9 108.4h2.5l-2.5 .1z"/>
<path d="M21.4 158.5h2.5v-.1zM21.4 158.4h2.5l-2.5 .1z"/>
<path d="M529.4 158.5h50v-.1zM529.4 158.4h50l-50 .1z"/>
<path d="M579.9 158.5h2.5v-.1zM579.9 158.4h2.5l-2.5 .1z"/>
<path d="M21.4 208.5h2.5v-.1zM21.4 208.4h2.5l-2.5 .1z"/>
<path d="M529.4 208.5h50v-.1zM529.4 208.4h50l-50 .1z"/>
<path d="M579.9 208.5h2.5v-.1zM579.9 208.4h2.5l-2.5 .1z"/>
<path d="M529.4 225.2h50v-.2zM529.4 225h50l-50 .2z"/>
<path d="M21.4 258.5h2.5v-.1zM21.4 258.4h2.5l-2.5 .1z"/>
<path d="M529.4 241.7v.2l50-.2zM529.4 241.9l50-.2v.2z"/>
<path d="M529.4 258.4v.1l50-.1zM529.4 258.5l50-.1v.1z"/>
<path d="M529.4 258.4v.1l50-.1zM529.4 258.5l50-.1v.1z"/>
<path d="M529.4 258.4v.1l50-.1zM529.4 258.5l50-.1v.1z"/>
<path d="M529.4 258.4v.1l50-.1zM529.4 258.5l50-.1v.1z"/>
<path d="M529.4 241.9h50v-.2zM529.4 241.7h50l-50 .2z"/>
<path d="M579.9 258.5h2.5v-.1zM579.9 258.4h2.5l-2.5 .1z"/>
<path d="M529.4 275v.2l50-.2zM529.4 275.2l50-.2v.2z"/>
<path d="M529.4 291.7v.2l50-.2zM529.4 291.9l50-.2v.2z"/>
<path d="M529.4 291.7v.2l50-.2zM529.4 291.9l50-.2v.2z"/>
<path d="M21.4 308.5h2.5v-.1zM21.4 308.4h2.5l-2.5 .1z"/>
<path d="M529.4 318.4h50zM529.4 318.5l50-.1z"/>
<path d="M529.4 313.4h50zM529.4 313.5l50-.1z"/>
<path d="M529.4 308.4v.1l50-.1zM529.4 308.5l50-.1v.1z"/>
<path d="M579.9 308.5h2.5v-.1zM579.9 308.4h2.5l-2.5 .1z"/>
<path d="M579.9 308.5h2.5v-.1zM579.9 308.4h2.5l-2.5 .1z"/>
<path d="M529.4 338.4h50zM529.4 338.5l50-.1z"/>
<path d="M529.4 333.4h50zM529.4 333.5l50-.1z"/>
<path d="M529.4 328.4h50zM529.4 328.5l50-.1z"/>
<path d="M529.4 323.4h50zM529.4 323.5l50-.1z"/>
<path d="M21.4 358.5h2.5v-.1zM21.4 358.4h2.5l-2.5 .1z"/>
<path d="M529.4 358.4v.1l50-.1zM529.4 358.5l50-.1v.1z"/>
<path d="M529.4 358.4v.1l50-.1zM529.4 358.5l50-.1v.1z"/>
<path d="M529.4 353.4h50zM529.4 353.5l50-.1z"/>
<path d="M529.4 348.4h50zM529.4 348.5l50-.1z"/>
<path d="M529.4 343.4h50zM529.4 343.5l50-.1z"/>
<path d="M579.4 358.5h2.5v-.1zM579.4 358.4h2.5l-2.5 .1z"/>
<path d="M579.4 358.5h2.5v-.1zM579.4 358.4h2.5l-2.5 .1z"/>
<path d="M579.9 358.5h2.5v-.1zM579.9 358.4h2.5l-2.5 .1z"/>
<path d="M579.9 358.5h2.5v-.1zM579.9 358.4h2.5l-2.5 .1z"/>
<path d="M79.9 408.5l.1 2.5v-2.5zM79.9 408.5l.1 2.5h-.1z"/>
<path d="M129.9 408.5l.1 2.5v-2.5zM129.9 408.5l.1 2.5h-.1z"/>
<path d="M179.8 408.5l.2 2.5v-2.5zM179.8 408.5l.2 2.5h-.2z"/>
<path d="M229.9 408.5l.1 2.5v-2.5zM229.9 408.5l.1 2.5h-.1z"/>
<path d="M279.9 408.5l.1 2.5v-2.5zM279.9 408.5l.1 2.5h-.1z"/>
<path d="M329.8 408.5l.2 2.5v-2.5zM329.8 408.5l.2 2.5h-.2z"/>
<path d="M379.8 408.5l.2 2.5v-2.5zM379.8 408.5l.2 2.5h-.2z"/>
<path d="M429.8 408.5l.2 2.5v-2.5zM429.8 408.5l.2 2.5h-.2z"/>
<path d="M479.8 408.5l.2 2.5v-2.5zM479.8 408.5l.2 2.5h-.2z"/>
<path d="M529.8 408.5v2.5h.2zM529.8 408.5h.2v2.5z"/>
<path d="M539.8 408.5l.2 2.5v-2.5zM539.8 408.5l.2 2.5h-.2z"/>
<path d="M554.8 408.5l.2 2.5v-2.5zM554.8 408.5l.2 2.5h-.2z"/>
<path d="M579.7 408.5l.5 2.5v-2.5zM579.7 408.5l.5 2.5h-.5z"/>
</g>
<!-- layer: quote -->
<g fill="none" stroke="#000" stroke-width=".27">
<path d="M209.7 46.9h5.7M211 46.9v173M216 41.4v4.9M216 42.7h39.9M255.9 41.4v4.9M262.5 46.9h3.4M263.7 46.9v172M266.5 42.7h78M266.5 41.4v4.9M344.5 41.4v4.9M352.6 46.9h4M353.8 46.9v180"/>
<path d="M357.2 42.7h48M357.2 41.4v4.9M405.2 41.4v4.9M427.3 46.9h4.8M428.5 46.9v48M432.7 43.3v3M432.7 44.6h76M508.7 43.3v3M427.3 94.9h4.8M430.2 115.3h1.9M431.5 115.3v7M432.7 109.7v5"/>
<path d="M432.7 110.9h76M508.7 109.7v5M430.2 122.3h1.9M432.7 144.3v2.6M432.7 145.5h73.8M506.5 144.3v2.6M428.7 174.7h3.4M429.9 174.7v47.8M432.7 169.6v4.5M432.7 170.9h76M508.7 169.6v4.5M209.7 219.9h5.7"/>
<path d="M262.5 218.9h3.4M352.6 226.9h4M428.7 222.5h3.4M428.8 239.6h3.3M430 239.6v32.6M432.7 235.5v3.5M432.7 236.7h76M508.7 235.5v3.5M428.8 272.2h3.3"/>
</g>
<!-- layer: 0 -->
<g fill="#000" stroke="#000" stroke-width=".27">
<path d="M209.9 46l2 2 .2-.2zM210.1 45.8l2 2-2.2-1.8z"/>
<path d="M216.9 41.6l-1.8 2.2 2-2zM214.9 43.6l2-2-1.8 2.2z"/>
<path d="M254.8 43.6l.3 .2 1.7-2.2zM256.8 41.6l.3 .2-2 2z"/>
<path d="M262.6 46l2 2 .2-.2zM262.8 45.8l2 2-2.2-1.8z"/>
<path d="M267.4 41.6l-1.8 2.2 2-2zM265.4 43.6l2-2-1.8 2.2z"/>
<path d="M343.4 43.6l.2 .2 1.8-2.2zM345.4 41.6l.2 .2-2 2z"/>
<path d="M352.7 46l2 2 .2-.2zM352.7 46l.2-.2 2 2z"/>
<path d="M358.1 41.6l-1.8 2.2 2-2zM356.1 43.6l2-2-1.8 2.2z"/>
<path d="M404.1 43.6l.2 .2 1.8-2.2zM406.1 41.6l.2 .2-2 2z"/>
<path d="M427.4 46l2 2 .2-.2zM427.6 45.8l2 2-2.2-1.8z"/>
<path d="M433.6 43.5l-1.8 2.2 2-2zM433.6 43.5l-1.8 2.2-.2-.2z"/>
<path d="M507.6 45.5l.2 .2 1.8-2.2zM509.6 43.5l.2 .2-2 2z"/>
<path d="M427.6 93.8l-.2 .2 2.2 1.8zM427.4 94l2.2 1.8-.2 .2z"/>
<path d="M430.4 114.4l2 2 .2-.2zM430.6 114.2l2 2-2.2-1.8z"/>
<path d="M433.6 109.8l-1.8 2.2 2-2zM433.6 109.8l-1.8 2.2-.2-.2z"/>
<path d="M509.6 109.8l-2 2 .2 .2zM509.6 109.8l.2 .2-2 2z"/>
<path d="M430.6 121.2l-.2 .2 2.2 1.8zM430.4 121.4l2.2 1.8-.2 .2z"/>
<path d="M433.6 144.4l-1.8 2.2 2-2zM433.6 144.4l-1.8 2.2-.2-.2z"/>
<path d="M505.4 146.4l.2 .2 1.8-2.2zM507.4 144.4l.2 .2-2 2z"/>
<path d="M428.8 173.8l2 2 .2-.2zM428.8 173.8l.2-.2 2 2z"/>
<path d="M433.6 169.8l-1.8 2.2 2-2zM433.6 169.8l-1.8 2.2-.2-.2z"/>
<path d="M507.6 171.8l.2 .2 1.8-2.2zM509.6 169.8l.2 .2-2 2z"/>
<path d="M210.1 218.8l-.2 .2 2.2 1.8zM209.9 219l2.2 1.8-.2 .2z"/>
<path d="M262.8 217.8l-.2 .2 2.2 1.8zM262.6 218l2.2 1.8-.2 .2z"/>
<path d="M352.9 225.8l-.2 .2 2.2 1.8zM352.7 226l2.2 1.8-.2 .2z"/>
<path d="M429 221.4l-.2 .2 2.2 1.8zM428.8 221.6l2.2 1.8-.2 .2z"/>
<path d="M433.6 235.6l-1.8 2.2 2-2zM433.6 235.6l-1.8 2.2-.2-.2z"/>
<path d="M509.6 235.6l-2 2 .2 .2zM509.6 235.6l.2 .2-2 2z"/>
<path d="M428.9 238.7l2 2 .2-.2zM428.9 238.7l.2-.2 2 2z"/>
<path d="M428.9 271.3l2.2 1.8-2-2zM428.9 271.3l2.2 1.8-.2 .2z"/>
</g>
<text font-size="13.4" x="538.4" y="388.3">A714</text>
<text font-size="5" x="545.7" y="186.2">VV-D_3</text>
<g font-size="3.5">
<text x="32.7" y="29.3">Abaco componenti scala 1:1</text>
<text x="328" y="29.3">Abaco componenti scala 1:10</text>
<text x="231.6" y="41.6">39,95</text>
<text x="303.5" y="42">78</text>
<text x="379.3" y="42">48</text>
<text x="468.8" y="43.9">76</text>
<text x="427.9" y="72.8" transform="rotate(-90 427.9 72.8)">48</text>
<text x="432.5" y="102.9">laminato, spessore 2cm</text>
<text x="468.8" y="110.2">76</text>
<text x="430.8" y="119.8" transform="rotate(-90 430.8 119.8)">7</text>
<text x="432.5" y="128.7">laminato, spessore 2cm</text>
<text x="210.3" y="136.5" transform="rotate(-90 210.3 136.5)">173</text>
<text x="263.1" y="135.9" transform="rotate(-90 263.1 135.9)">172</text>
<text x="353.1" y="139.9" transform="rotate(-90 353.1 139.9)">180</text>
<text x="466.2" y="144.4">73,8</text>
<text x="432.7" y="156.4">tubo metallo, d 1.5 cm</text>
<text x="468.8" y="170.2">76</text>
<text x="428.8" y="202" transform="rotate(-90 428.8 202)">47,8</text>
<text x="215.7" y="227.9">laminato</text>
<text x="266.4" y="227.1">compensato sottile, spessore 2mm</text>
<text x="215.8" y="232">spessore 2cm</text>
<text x="357.3" y="233">laminato</text>
<text x="432.5" y="228.8">laminato, spessore 2cm</text>
<text x="215.8" y="236.2">2pz speculari</text>
<text x="357.4" y="237.2">spessore 2cm</text>
<text x="468.8" y="236.1">76</text>
<text x="357.4" y="241.4">2pz speculari</text>
<text x="428.9" y="259.3" transform="rotate(-90 428.9 259.3)">32,6</text>
<text x="432.5" y="278.2">laminato, spessore 2cm</text>
</g>
<g font-size="2.5">
<text x="49.6" y="7.3">1</text>
<text x="104.2" y="7.3">2</text>
<text x="154.2" y="7.3">3</text>
<text x="204.2" y="7.3">4</text>
<text x="254.2" y="7.3">5</text>
<text x="304.2" y="7.3">6</text>
<text x="354.2" y="7.3">7</text>
<text x="404.2" y="7.3">8</text>
<text x="454.2" y="7.3">9</text>
<text x="503.5" y="7.3">10</text>
<text x="553.5" y="7.3">11</text>
<text x="21.2" y="34.4">A</text>
<text x="581.1" y="34.4">A</text>
<text x="21.2" y="84.4">B</text>
<text x="581.1" y="84.4">B</text>
<text x="21.1" y="134.3">C</text>
<text x="581" y="134.3">C</text>
<text x="530.2" y="151.4">POLITECNICO DI MILANO</text>
<text x="530.3" y="154.4">SCUOLA DEL DESIGN</text>
<text x="530.3" y="157.4">C.L. DESIGN DEGLI INTERNI</text>
<text x="530.4" y="161.2">PROGETTO:</text>
<text x="21.1" y="184.4">D</text>
<text x="581" y="184.4">D</text>
<text x="530.4" y="211.2">CORSO:</text>
<text x="540.7" y="216.2">STRUMENTI E METODI</text>
<text x="544.4" y="219.2">DEL PROGETTO</text>
<text x="530.4" y="227.9">DOCENTE:</text>
<text x="21.2" y="234.4">E</text>
<text x="543.1" y="234.4">MARCO FERRARA</text>
<text x="581.1" y="234.4">E</text>
<text x="530.4" y="244.6">STUDENTI:</text>
<text x="543.2" y="251">ELENA CORRENTI</text>
<text x="530.4" y="261.2">OGGETTO:</text>
<text x="548.1" y="266.2">BOSTRAK</text>
<text x="548.1" y="269.2">203.349.03</text>
<text x="530.4" y="277.9">NOTE:</text>
<text x="21.3" y="284.4">F</text>
<text x="553.9" y="284.4">-</text>
<text x="581.1" y="284.4">F</text>
<text x="530.4" y="294.6">NOME FILE:</text>
<text x="538.2" y="300.8">BOSTRAK_203-349-03.dwg</text>
<text x="530.3" y="311.9">VERS</text>
<text x="569.9" y="311.9">DATA</text>
<text x="21.1" y="334.4">G</text>
<text x="580.9" y="334.4">G</text>
<text x="530.4" y="346.9">VERSION 3</text>
<text x="564" y="346.9">2017/18/07</text>
<text x="530.4" y="351.9">VERSION 2</text>
<text x="564" y="351.9">2017/04/07</text>
<text x="530.4" y="356.9">VERSION 1</text>
<text x="564" y="356.9">2017/23/05</text>
<text x="530.4" y="361.4">TAVOLA NO.:</text>
<text x="566.6" y="361.4">4 DI</text>
<text x="573.7" y="361.4">16</text>
<text x="21.1" y="384.3">H</text>
<text x="581" y="384.3">H</text>
<text x="530.3" y="406.8">REV:</text>
<text x="530.4" y="403.9">DATA:</text>
<text x="540.4" y="406.8">A</text>
<text x="540.4" y="403.8">2017/18/07</text>
<text x="555.3" y="403.9">SCALA: 1:1; 1:10</text>
<text x="555.3" y="406.8">FORMATO:</text>
<text x="571.8" y="406.8">A2</text>
<text x="18.9" y="408.7" transform="rotate(-90 18.9 408.7)">DIRECTORY: D:\DOCUMENTI\UNIVERSITÀ\STRUMENTI E METODI DEL PROGETTO\FASE 2\BOSTRAK_203-349-03.DWG | PLOTTED ON: 16/07/2017 18:17:06 | BY USER: ELENA</text>
<text x="47.7" y="411.8">1</text>
<text x="104.2" y="411.8">2</text>
<text x="154.2" y="411.8">3</text>
<text x="204.2" y="411.8">4</text>
<text x="254.2" y="411.8">5</text>
<text x="304.2" y="411.8">6</text>
<text x="354.2" y="411.8">7</text>
<text x="404.2" y="411.8">8</text>
<text x="454.2" y="411.8">9</text>
<text x="503.5" y="411.8">10</text>
<text x="530.5" y="411">0</text>
<text x="540.1" y="410.9">10cm</text>
<text x="555.1" y="410.9">25cm</text>
<text x="573.2" y="410.9">50cm</text>
</g>
</svg>
